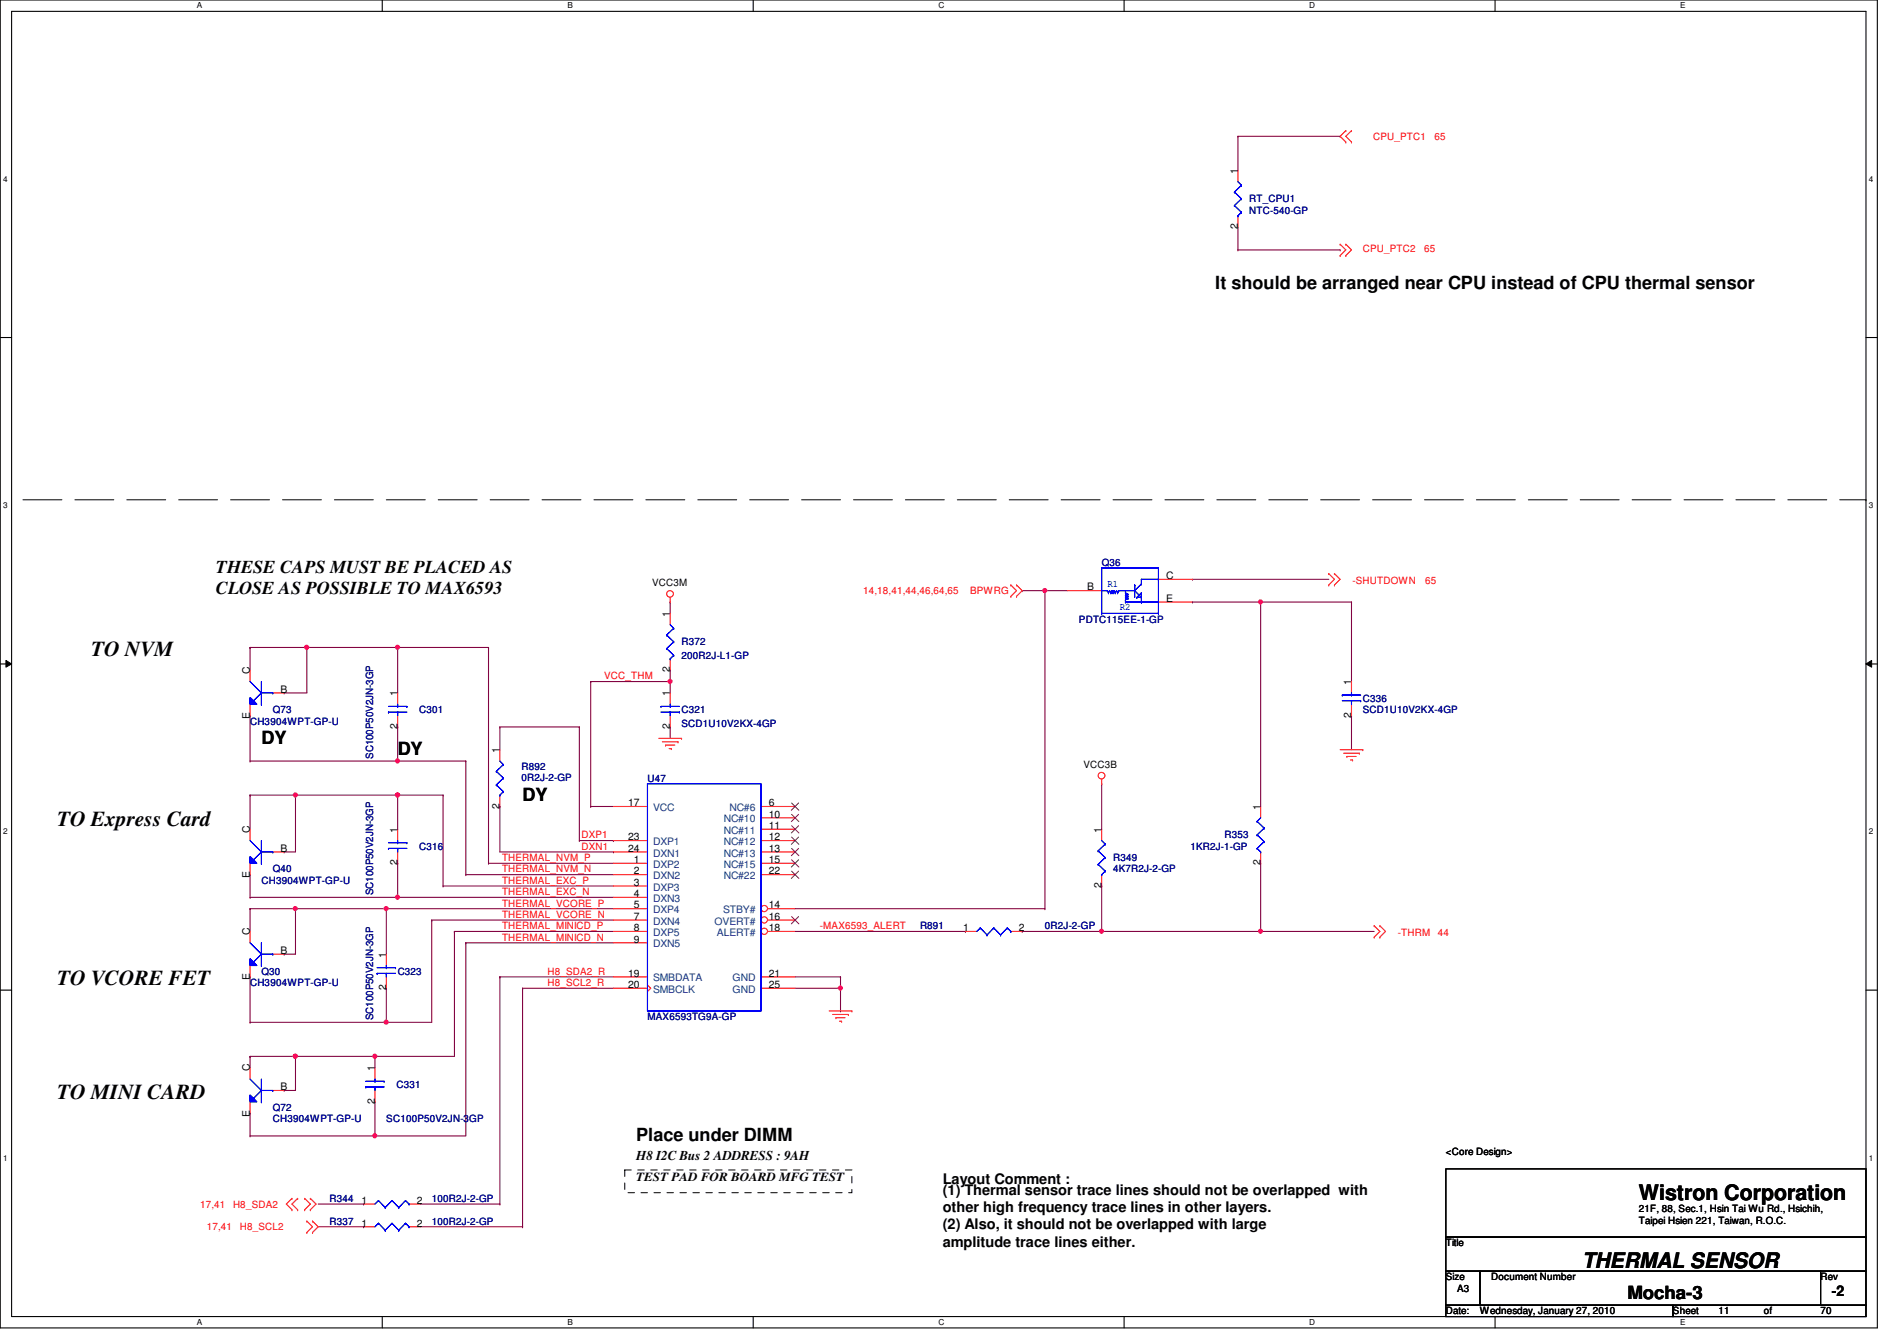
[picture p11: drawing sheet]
<svg xmlns="http://www.w3.org/2000/svg" width="297mm" height="210mm" viewBox="0 0 297 210" stroke-linecap="round" stroke-linejoin="round" font-family="sans-serif">
<path d="M0 0h294v207.9h-294zM1.8 1.8h290.4v204.3h-290.4z" fill="none" stroke="#000" stroke-width=".17"/>
<g fill="#fff">
<path d="M30.8 .2h.8v1.4h-.8z"/>
<path d="M30.8 206.2h.8v1.4h-.8z"/>
</g>
<path d="M59.9 0v1.8M59.9 206.1v1.8" fill="none" stroke="#000" stroke-width=".17"/>
<g fill="#fff">
<path d="M88.9 .2h.8v1.4h-.8z"/>
<path d="M88.9 206.2h.8v1.4h-.8z"/>
</g>
<path d="M117.9 0v1.8M117.9 206.1v1.8" fill="none" stroke="#000" stroke-width=".17"/>
<g fill="#fff">
<path d="M146.9 .2h.9v1.4h-.9z"/>
<path d="M146.9 206.2h.9v1.4h-.9z"/>
</g>
<path d="M176 0v1.8M176 206.1v1.8" fill="none" stroke="#000" stroke-width=".17"/>
<g fill="#fff">
<path d="M205 .2h.9v1.4h-.9z"/>
<path d="M205 206.2h.9v1.4h-.9z"/>
</g>
<path d="M234.1 0v1.8M234.1 206.1v1.8" fill="none" stroke="#000" stroke-width=".17"/>
<g fill="#fff">
<path d="M263.1 .2h.8v1.4h-.8z"/>
<path d="M263.1 206.2h.8v1.4h-.8z"/>
<path d="M.5 27.3h.7v1.4h-.7z"/>
<path d="M292.6 27.3h.7v1.4h-.7z"/>
<path d="M.5 78.4h.7v1.4h-.7z"/>
<path d="M292.6 78.4h.7v1.4h-.7z"/>
</g>
<path d="M0 52.8h1.8M292.2 52.8h1.8" fill="none" stroke="#000" stroke-width=".17"/>
<g fill="#fff">
<path d="M.5 129.5h.7v1.4h-.7z"/>
<path d="M292.6 129.5h.7v1.4h-.7z"/>
</g>
<path d="M0 103.9h1.8M292.2 103.9h1.8" fill="none" stroke="#000" stroke-width=".17"/>
<path d="M.9 103.4l.9 .5-.9 .5zM292.2 103.9l.9-.5v1z" fill="#000"/>
<path d="M.9 103.4l.9 .5-.9 .5zM292.2 103.9l.9-.5v1z" fill="none" stroke="#000" stroke-width=".16"/>
<g fill="#fff">
<path d="M.5 180.5h.7v1.4h-.7z"/>
<path d="M292.6 180.5h.7v1.4h-.7z"/>
</g>
<path d="M0 155h1.8M292.2 155h1.8" fill="none" stroke="#000" stroke-width=".17"/>
<path d="M62.3 101.3h.1M62.3 101.3h14.2" fill="none" stroke="#800040" stroke-width=".17"/>
<circle cx="62.2" cy="101.3" r=".32" fill="#f0f"/>
<circle cx="62.2" cy="101.3" r=".32" fill="none" stroke="#f0f" stroke-width=".17"/>
<path d="M48 101.3h.1M48 101.3h14.3M76.5 101.3h.1M76.5 101.3v33.8" fill="none" stroke="#800040" stroke-width=".17"/>
<circle cx="48" cy="101.3" r=".32" fill="#f0f"/>
<circle cx="48" cy="101.3" r=".32" fill="none" stroke="#f0f" stroke-width=".17"/>
<path d="M62.3 101.3h.1M62.3 119.1h.1M62.3 113.8h.1M62.3 101.3v7.2M62.3 113.8v5.3M62.3 119.1h10.6" fill="none" stroke="#800040" stroke-width=".17"/>
<circle cx="62.2" cy="119.1" r=".32" fill="#f0f"/>
<circle cx="62.2" cy="119.1" r=".32" fill="none" stroke="#f0f" stroke-width=".17"/>
<path d="M72.9 119.1h.1M72.9 119.1v17.8M211.6 112h.1M211.6 112v5.3M46.3 124.5h.1M46.3 124.5h16" fill="none" stroke="#800040" stroke-width=".17"/>
<circle cx="62.2" cy="124.4" r=".32" fill="#f0f"/>
<circle cx="62.2" cy="124.4" r=".32" fill="none" stroke="#f0f" stroke-width=".17"/>
<circle cx="46.2" cy="124.4" r=".32" fill="#f0f"/>
<circle cx="46.2" cy="124.4" r=".32" fill="none" stroke="#f0f" stroke-width=".17"/>
<path d="M39.2 124.5h.1M39.2 124.5v5.3M62.3 124.5h.1M62.3 124.5v5.3M62.3 124.5h7.1" fill="none" stroke="#800040" stroke-width=".17"/>
<circle cx="62.2" cy="124.4" r=".32" fill="#f0f"/>
<circle cx="62.2" cy="124.4" r=".32" fill="none" stroke="#f0f" stroke-width=".17"/>
<path d="M39.2 136.9h.1M39.2 136.9v3.6M69.4 124.5h.1M69.4 124.5v14.2M39.2 140.5h.1M39.2 140.5h23.1" fill="none" stroke="#800040" stroke-width=".17"/>
<circle cx="62.2" cy="140.4" r=".32" fill="#f0f"/>
<circle cx="62.2" cy="140.4" r=".32" fill="none" stroke="#f0f" stroke-width=".17"/>
<path d="M44.5 133.3h.1M46.3 124.5h.1M46.3 124.5v8.8h-1.8M39.2 142.2h.1M39.2 152.9h.1M39.2 142.2v3.6M39.2 152.9v7.1M44.5 149.4h.1M46.3 142.2h.1M46.3 142.2v7.2h-1.8" fill="none" stroke="#800040" stroke-width=".17"/>
<circle cx="46.2" cy="142.2" r=".32" fill="#f0f"/>
<circle cx="46.2" cy="142.2" r=".32" fill="none" stroke="#f0f" stroke-width=".17"/>
<path d="M46.3 142.2h.1M46.3 142.2h49.8M60.5 142.2h.1M67.6 144h.1M67.6 144h28.5M67.6 144v16h-7.1M60.5 160h.1" fill="none" stroke="#800040" stroke-width=".17"/>
<circle cx="60.5" cy="142.2" r=".32" fill="#f0f"/>
<circle cx="60.5" cy="142.2" r=".32" fill="none" stroke="#f0f" stroke-width=".17"/>
<path d="M39.2 174.2h.1M39.2 174.2v3.6M58.7 177.8h.1M58.7 177.8h14.2" fill="none" stroke="#800040" stroke-width=".17"/>
<circle cx="58.7" cy="177.8" r=".32" fill="#f0f"/>
<circle cx="58.7" cy="177.8" r=".32" fill="none" stroke="#f0f" stroke-width=".17"/>
<path d="M39.2 165.4h.1M39.2 165.4h7.1" fill="none" stroke="#800040" stroke-width=".17"/>
<circle cx="46.2" cy="165.3" r=".32" fill="#f0f"/>
<circle cx="46.2" cy="165.3" r=".32" fill="none" stroke="#f0f" stroke-width=".17"/>
<path d="M58.7 165.4h.1M58.7 165.4v1.7" fill="none" stroke="#800040" stroke-width=".17"/>
<circle cx="58.7" cy="165.3" r=".32" fill="#f0f"/>
<circle cx="58.7" cy="165.3" r=".32" fill="none" stroke="#f0f" stroke-width=".17"/>
<g fill="none" stroke="#800040" stroke-width=".17">
<path d="M163.6 92.5h.1M163.6 92.5v49.7M104.9 113.8h.1M104.9 113.8v1.8M172.5 122.7h.1M172.5 122.7v7.1M71.2 145.8h.1M71.2 145.8v19.6h-12.5M71.2 145.8h24.9M72.9 147.6h.1M72.9 147.6v30.2M72.9 147.6h23.2"/>
<path d="M39.2 165.4h.1M39.2 165.4v1.7M44.5 170.7h.1M46.3 165.4h.1M46.3 165.4v5.3h-1.8M58.7 165.4h.1"/>
</g>
<circle cx="163.6" cy="92.4" r=".32" fill="#f0f"/>
<circle cx="163.6" cy="92.4" r=".32" fill="none" stroke="#f0f" stroke-width=".17"/>
<path d="M160.1 92.5h.1M160.1 92.5h7.1M163.6 92.5h.1M186.7 90.7h.1M186.7 94.2h.1M186.7 90.7h21.4M186.7 94.2h10.7M197.4 94.2h.1M197.4 94.2v32" fill="none" stroke="#800040" stroke-width=".17"/>
<circle cx="197.4" cy="94.2" r=".32" fill="#f0f"/>
<circle cx="197.4" cy="94.2" r=".32" fill="none" stroke="#f0f" stroke-width=".17"/>
<path d="M197.4 94.2h.1M197.4 94.2h14.2M211.6 94.2h.1M211.6 94.2v12.5M172.5 145.8h.1M172.5 145.8h24.9" fill="none" stroke="#800040" stroke-width=".17"/>
<circle cx="197.4" cy="145.8" r=".32" fill="#f0f"/>
<circle cx="197.4" cy="145.8" r=".32" fill="none" stroke="#f0f" stroke-width=".17"/>
<circle cx="172.5" cy="145.8" r=".32" fill="#f0f"/>
<circle cx="172.5" cy="145.8" r=".32" fill="none" stroke="#f0f" stroke-width=".17"/>
<path d="M92.5 106.7h.1M92.5 106.7h12.4M39.2 124.5h.1M39.2 124.5h7.1M62.3 135.1h.1M62.3 135.1v5.4M39.2 142.2h.1M39.2 142.2h7.1M197.4 145.8h.1M197.4 145.8h17.8" fill="none" stroke="#800040" stroke-width=".17"/>
<circle cx="104.9" cy="106.7" r=".32" fill="#f0f"/>
<circle cx="104.9" cy="106.7" r=".32" fill="none" stroke="#f0f" stroke-width=".17"/>
<g fill="none" stroke="#800040" stroke-width=".17">
<path d="M104.9 94.2h.1M104.9 94.2v1.8M39.2 101.3h.1M39.2 112h.1M39.2 101.3h8.8M39.2 101.3v3.6M39.2 112v7.1M44.5 108.5h.1M48 101.3h.1M48 101.3v7.2h-3.5M92.5 106.7h.1M92.5 106.7v19.5"/>
<path d="M104.9 106.7h.1M104.9 104.9h.1M104.9 104.9v3.6M92.5 126.2h.1M92.5 126.2h3.6M46.3 165.4h.1M46.3 165.4h12.4"/>
</g>
<circle cx="46.2" cy="165.3" r=".32" fill="#f0f"/>
<circle cx="46.2" cy="165.3" r=".32" fill="none" stroke="#f0f" stroke-width=".17"/>
<g fill="none" stroke="#800040" stroke-width=".17">
<path d="M78.3 113.8h.1M78.3 113.8v3.5M69.4 138.7h.1M69.4 138.7h26.7M72.9 136.9h.1M72.9 136.9h23.2M76.5 135.1h.1M76.5 135.1h19.6M78.3 126.2h.1M78.3 126.2v7.1M60.5 142.2h.1M60.5 154.7h.1"/>
<path d="M60.5 142.2v7.2M60.5 154.7v5.3M62.3 140.5h.1M62.3 140.5h33.8M160.1 145.8h.1M160.1 145.8h12.4M39.2 177.8h.1M58.7 172.5h.1M58.7 172.5v5.3h-19.5"/>
</g>
<circle cx="60.5" cy="160" r=".32" fill="#f0f"/>
<circle cx="60.5" cy="160" r=".32" fill="none" stroke="#f0f" stroke-width=".17"/>
<g fill="none" stroke="#800040" stroke-width=".17">
<path d="M39.2 119.1h.1M39.2 119.1h23.1M78.3 113.8h12.4M90.7 113.8h.1M90.7 113.8v17.8M78.3 133.3h17.8M90.7 131.6h.1M90.7 131.6h5.4M96.1 133.3h.1M96.1 131.6h.1M78.3 152.9h.1M78.3 152.9h17.8"/>
<path d="M81.8 154.7h.1M81.8 154.7h14.3M124.5 152.9h7.1M131.6 152.9h.1M131.6 154.7h.1M131.6 152.9v1.8"/>
</g>
<circle cx="131.6" cy="154.7" r=".32" fill="#f0f"/>
<circle cx="131.6" cy="154.7" r=".32" fill="none" stroke="#f0f" stroke-width=".17"/>
<g fill="none" stroke="#800040" stroke-width=".17">
<path d="M193.8 21.3h.1M193.8 39.1h.1M193.8 21.3v5.4M193.8 35.6v3.5M193.8 39.1h16M193.8 21.3h16M209.8 39.1h.1M209.8 21.3h.1M172.5 138.7h.1M172.5 138.7v7.1M197.4 135.1h.1M197.4 135.1v10.7"/>
<path d="M78.3 152.9h.1M78.3 152.9v35.6M81.8 154.7h.1M81.8 154.7v37.3M124.5 154.7h7.1M124.5 142.2h39.1M124.5 145.8h26.7M131.6 154.7h.1M131.6 158.2h.1M131.6 154.7v3.5M151.2 145.8h.1M163.6 142.2h.1"/>
<path d="M39.2 160h.1M39.2 160h21.3M49.8 188.5h7.1M49.8 192h7.1M56.9 188.5h.1M56.9 192h.1M65.8 188.5h12.5M65.8 192h16M78.3 188.5h.1M81.8 192h.1"/>
</g>
<g fill="none" stroke="#f00" stroke-width=".17">
<path d="M209.8 38.2h.1M209.8 38.2l.9 .9-.9 .9M210.7 38.2h.1M210.7 20.4h.1M210.7 22.2h.1M210.7 38.2l.9 .9-.9 .9M210.7 20.4l-.9 .9 .9 .9M211.6 22.2h.1M211.6 20.4h.1M211.6 20.4l-.9 .9 .9 .9M209.8 40h.1M210.7 40h.1"/>
<path d="M104.9 94.2h.1M104.9 93.5v.7M158.3 93.3h.1M158.3 91.6h.1M158.3 91.6l.9 .9-.9 .8M159.2 91.6h.1M159.2 93.3h.1M159.2 91.6l.9 .9-.9 .8M208.1 89.8h.1M208.1 91.6h.1M208.1 89.8l.9 .9-.9 .9M209 89.8h.1"/>
<path d="M209 91.6h.1M209 89.8l.8 .9-.8 .9M103.2 115.6h3.5M103.7 116.1h2.5M104.2 116.6h.1M104.2 116.6h1.5M104.8 117.2h.3M105.1 117.2h.1M106.2 116.1h.1M106.7 115.6h.1M209.8 117.3h3.6M210.4 117.9h2.4"/>
<path d="M210.9 118.4h.1M210.9 118.4h1.4M211.5 119h.3M211.8 119h.1M212.8 117.9h.1M213.4 117.3h.1M39.2 129.8v1.8M39.2 135.1v1.8M42.7 133.3h1.8M172.5 122.7h.1M172.5 122v.7M60.5 149.4v1.7"/>
<path d="M60.5 152.9v1.8M129.8 158.2h3.6M130.4 158.8h2.4M130.9 159.3h.1M130.9 159.3h1.4M131.4 159.9h.4M131.8 159.9h.1M132.8 158.8h.1M133.4 158.2h.1M215.2 144.9h.1M215.2 146.7h.1M215.2 144.9l.9 .9-.9 .9"/>
<path d="M216.1 144.9h.1M216.1 146.7h.1M216.1 144.9l.9 .9-.9 .9M45.7 189.4h.1M45.7 187.6h.1M45.7 187.6l-.9 .9 .9 .9M46.6 189.4h.1M46.6 187.6h.1M46.6 187.6l-.9 .9 .9 .9M47.7 187.6h.1M47.7 189.4h.1M47.7 187.6l.9 .9-.9 .9"/>
<path d="M48 192.9h.1M48 191.1h.1M48 191.1l.9 .9-.9 .9M48.6 189.4h.1M48.6 187.6h.1M48.6 187.6l.9 .9-.9 .9M48.9 191.1h.1M48.9 192.9h.1M48.9 191.1l.9 .9-.9 .9"/>
<circle cx="104.9" cy="93" r=".52"/>
<circle cx="172.5" cy="121.4" r=".52"/>
</g>
<path d="M226.4 183h65.8v10.6h-65.8zM226.4 193.6h65.8v5.4h-65.8zM226.4 199h5.3v5.3h-5.3zM231.7 199h53.4v5.3h-53.4zM285.1 199h7.1v5.3h-7.1zM226.4 204.3h35.6v1.8h-35.6zM262 204.3h30.2v1.8h-30.2z" fill="none" stroke="#000" stroke-width=".17"/>
<path d="M97.8 183.1h35.6v3.6h-35.6z" fill="none" stroke="#000" stroke-width=".16" stroke-dasharray="1 1 1 1 1 1 1 1"/>
<path d="M3.6 78.2h288.6M292.2 78.2h.1" fill="none" stroke="#000" stroke-width=".16" stroke-dasharray="6.1 2"/>
<path d="M59.1 152.4h.1M59.1 151.5h2.8M59.1 152.4h2.8M60.5 151.5h.1M60.5 152.4h.1M60.5 151.1v.4M60.5 152.4v.5M61.9 151.5h.1" fill="none" stroke="#00f" stroke-width=".17"/>
<path d="M39.2 134.1l1 1h-1z" fill-rule="evenodd" fill="#00f"/>
<path d="M39.2 134.1l1 1h-1zM39.2 131.6l1.7 1.7M39.7 134.6h.1M40.9 133.3h.1M40.9 135.1h.1M40.9 133.3l-1.2 1.3M40.9 131.6v3.5M40.9 133.3h1.8M42.7 133.3h.1" fill="none" stroke="#00f" stroke-width=".17"/>
<path d="M39.2 134.1l1 1h-1z" fill-rule="evenodd" fill="#00f"/>
<g fill="none" stroke="#00f" stroke-width=".17">
<path d="M39.2 134.1l1 1h-1zM39.2 131.6l1.7 1.7M39.7 134.6h.1M40.9 133.3h.1M40.9 135.1h.1M40.9 133.3l-1.2 1.3M40.9 131.6v3.5M40.9 133.3h1.8M42.7 133.3h.1M172 133.2h.1M172 135.3h.1M172 133.2l1.1 1"/>
<path d="M172 135.3l1.1 1.1M172.5 136.9h.1M172.5 131.6l.6 .5M173.1 132.1h.1M173.1 134.2h.1M173.1 136.4h.1M173.1 132.1l-1.1 1.1M173.1 134.2l-1.1 1.1M173.1 136.4l-.6 .5"/>
</g>
<path d="M172.5 129.8v1.8M172.5 136.9v1.8M39.2 145.8v1.8M39.2 151.1v1.8M42.7 149.4h1.8" fill="none" stroke="#f00" stroke-width=".17"/>
<path d="M39.2 150.1l1 1h-1z" fill-rule="evenodd" fill="#00f"/>
<path d="M39.2 150.1l1 1h-1zM39.2 147.6l1.7 1.8M39.7 150.6h.1M40.9 149.4h.1M40.9 151.1h.1M40.9 149.4l-1.2 1.2M40.9 147.6v3.5M40.9 149.4h1.8M42.7 149.4h.1" fill="none" stroke="#00f" stroke-width=".17"/>
<path d="M39.2 150.1l1 1h-1z" fill-rule="evenodd" fill="#00f"/>
<g fill="none" stroke="#00f" stroke-width=".17">
<path d="M39.2 150.1l1 1h-1zM39.2 147.6l1.7 1.8M39.7 150.6h.1M40.9 149.4h.1M40.9 151.1h.1M40.9 149.4l-1.2 1.2M40.9 147.6v3.5M40.9 149.4h1.8M42.7 149.4h.1M59.3 191.5h.1M59.3 191.5l-.6 .5M59.3 191.5l1 1.1"/>
<path d="M60.3 192.6h.1M61.4 191.5h.1M61.4 191.5l-1.1 1.1M61.4 191.5l1 1.1M62.4 192.6h.1M63.5 191.5h.1M63.5 191.5l-1.1 1.1M63.5 191.5l.5 .5M64 192h.1"/>
</g>
<g fill="none" stroke="#f00" stroke-width=".17">
<path d="M96.1 135.1h5.3M96.1 136.9h5.3M96.1 138.7h5.3M119.2 126.2h5.3M119.2 128h5.3M119.2 129.8h5.3M119.2 131.6h5.3M119.2 133.3h5.3M96.1 140.5h5.3M96.1 142.2h5.3M96.1 144h5.3M96.1 145.8h5.3"/>
<path d="M96.1 147.6h5.3M56.9 192h1.8M64 192h1.8"/>
</g>
<path d="M123.9 125.7l1.2 1.1M123.9 127.5l1.2 1.1M123.9 129.2l1.2 1.2M123.9 131l1.2 1.2M123.9 132.8l1.2 1.1M125 125.7l-1.1 1.1M125 127.5l-1.1 1.1M125 129.2l-1.1 1.2M125 131l-1.1 1.2M125 132.8l-1.1 1.1" fill="none" stroke="#804000" stroke-width=".16"/>
<circle cx="119.7" cy="142.2" r=".5" fill="#fff"/>
<g fill="none" stroke="#f00" stroke-width=".17">
<path d="M119.2 135.1h5.3M120.2 142.2h4.3"/>
<circle cx="119.7" cy="142.2" r=".5"/>
</g>
<path d="M123.9 134.6l1.2 1.1M125 134.6l-1.1 1.1" fill="none" stroke="#804000" stroke-width=".16"/>
<circle cx="119.7" cy="144" r=".5" fill="#fff"/>
<g fill="none" stroke="#f00" stroke-width=".17">
<path d="M96.1 126.2h5.3M120.2 144h4.3"/>
<circle cx="119.7" cy="144" r=".5"/>
</g>
<path d="M123.9 143.5l1.2 1.1M125 143.5l-1.1 1.1" fill="none" stroke="#804000" stroke-width=".16"/>
<circle cx="119.7" cy="145.8" r=".5" fill="#fff"/>
<g fill="none" stroke="#f00" stroke-width=".17">
<path d="M104.9 96v1.8M104.9 103.1v1.8M96.1 131.6h5.3M96.1 133.3h5.3M119.2 136.9h5.3M96.1 152.9h5.3M96.1 154.7h5.3M101.4 154.2l.5 .5-.5 .5M119.2 152.9h5.3M119.2 154.7h5.3M120.2 145.8h4.3M39.2 167.1v1.8"/>
<path d="M39.2 172.5v1.7M42.7 170.7h1.8M58.7 167.1v1.8M58.7 170.7v1.8M56.9 188.5h1.8M64 188.5h1.8"/>
<circle cx="119.7" cy="145.8" r=".5"/>
</g>
<path d="M123.9 136.4l1.2 1.1M125 136.4l-1.1 1.1" fill="none" stroke="#804000" stroke-width=".16"/>
<g fill="none" stroke="#00f" stroke-width=".17">
<path d="M104.4 99.4h.1M104.4 99.4l1.1 1.1M104.9 97.8l.6 .5M105.5 98.3h.1M105.5 98.3l-1.1 1.1M104.4 101.5h.1M104.4 101.5l1.1 1.1M104.9 103.1h.1M105.5 100.5h.1M105.5 102.6h.1M105.5 100.5l-1.1 1M105.5 102.6l-.6 .5"/>
<path d="M101.4 122.7h17.8v35.5h-17.8zM57.3 170.1h.1M57.3 169.2h2.9M57.3 170.1h2.9M58.7 169.2h.1M58.7 170.1h.1M58.7 168.9v.3M58.7 170.1v.6M60.2 169.2h.1M59.3 187.9h.1M59.3 187.9l-.6 .6M59.3 187.9l1 1.1"/>
<path d="M60.3 189h.1M61.4 187.9h.1M61.4 187.9l-1.1 1.1M61.4 187.9l1 1.1M62.4 189h.1M63.5 187.9h.1M63.5 187.9l-1.1 1.1M63.5 187.9l.5 .6M64 188.5h.1"/>
</g>
<path d="M39.2 171.4l1 1.1h-1z" fill-rule="evenodd" fill="#00f"/>
<path d="M39.2 171.4l1 1.1h-1zM39.2 168.9l1.7 1.8M39.7 171.9h.1M40.9 170.7h.1M40.9 172.5h.1M40.9 170.7l-1.2 1.2M40.9 168.9v3.6M40.9 170.7h1.8M42.7 170.7h.1" fill="none" stroke="#00f" stroke-width=".17"/>
<path d="M39.2 171.4l1 1.1h-1z" fill-rule="evenodd" fill="#00f"/>
<g fill="none" stroke="#00f" stroke-width=".17">
<path d="M60.8 111.5h.1M60.8 110.6h2.9M60.8 111.5h2.9M62.3 110.6h.1M62.3 111.5h.1M62.3 110.2v.4M62.3 111.5v.5M63.7 110.6h.1M78.3 119.1l.5 .6M78.8 119.7h.1M78.8 119.7l-1.1 1M103.5 110.6h.1"/>
<path d="M103.5 110.6h2.9M103.5 111.5h2.9M104.9 110.6h.1M104.9 111.5h.1M104.9 110.2v.4M104.9 111.5v.5M106.4 111.5h.1M210.2 108.8h.1M210.2 108.8h2.9M210.2 109.7h2.9M211.6 108.8h.1M211.6 109.7h.1"/>
<path d="M211.6 108.5v.3M211.6 109.7v.5M213.1 109.7h.1M60.8 132.8h.1M60.8 131.9h2.9M60.8 132.8h2.9M62.3 131.9h.1M62.3 132.8h.1M62.3 131.6v.3M62.3 132.8v.5M63.7 131.9h.1M77.7 120.7h.1"/>
<path d="M77.7 122.9h.1M77.7 120.7l1.1 1.1M77.7 122.9l1.1 1M78.3 124.5h.1M78.8 121.8h.1M78.8 123.9h.1M78.8 121.8l-1.1 1.1M78.8 123.9l-.5 .6M196.8 128.6h.1M196.8 130.7h.1M196.8 132.8h.1M196.8 128.6l1.1 1"/>
<path d="M196.8 130.7l1.1 1M196.8 132.8l.6 .5M197.4 133.3h.1M197.4 128l-.6 .6M197.9 129.6h.1M197.9 131.7h.1M197.9 129.6l-1.1 1.1M197.9 131.7l-1.1 1.1M153.5 145.2h.1M153.5 145.2l-.6 .6M153.5 145.2l1.1 1.1M154.6 146.3h.1"/>
<path d="M155.6 145.2h.1M155.6 145.2l-1 1.1M155.6 145.2l1.1 1.1M156.7 146.3h.1M157.7 145.2h.1M157.7 145.2l-1 1.1M157.7 145.2l.6 .6M158.3 145.8h.1M39.2 171.4l1 1.1h-1zM39.2 168.9l1.7 1.8M39.7 171.9h.1M40.9 170.7h.1"/>
<path d="M40.9 172.5h.1M40.9 170.7l-1.2 1.2M40.9 168.9v3.6M40.9 170.7h1.8M42.7 170.7h.1"/>
</g>
<g fill="none" stroke="#f00" stroke-width=".17">
<path d="M39.2 104.9v1.8M39.2 110.2v1.8M42.7 108.5h1.8M62.3 108.5v1.7M62.3 112v1.8M78.3 117.3v1.8M104.9 108.5v1.7M104.9 112v1.8M211.6 106.7v1.8M211.6 110.2v1.8M62.3 129.8v1.8M62.3 133.3v1.8"/>
<path d="M78.3 124.5v1.7M197.4 126.2v1.8M197.4 133.3v1.8M151.2 145.8h1.7M158.3 145.8h1.8"/>
</g>
<path d="M39.2 109.2l1 1h-1z" fill-rule="evenodd" fill="#00f"/>
<path d="M39.2 109.2l1 1h-1zM39.2 106.7l1.7 1.8M39.7 109.7h.1M40.9 108.5h.1M40.9 110.2h.1M40.9 108.5l-1.2 1.2M40.9 106.7v3.5M40.9 108.5h1.8M42.7 108.5h.1" fill="none" stroke="#00f" stroke-width=".17"/>
<path d="M39.2 109.2l1 1h-1z" fill-rule="evenodd" fill="#00f"/>
<g fill="none" stroke="#00f" stroke-width=".17">
<path d="M193.3 30.1h.1M193.3 32.2h.1M193.3 30.1l1.1 1M193.3 32.2l1.1 1M193.8 33.8h.1M193.8 28.4l.6 .6M194.4 29h.1M194.4 31.1h.1M194.4 33.2h.1M194.4 29l-1.1 1.1M194.4 31.1l-1.1 1.1M194.4 33.2l-.6 .6"/>
<path d="M172.5 96h.1M172.5 88.9h.1M172.5 92.5h.9M172.5 96h8.9M172.5 88.9v7.1M172.5 88.9h8.9M173.4 92.5h.1M173.4 92.5l.2 .3M173.6 92.8h.1M173.7 92.5h.1M173.7 92.5l-.1 .3M173.7 92.5l.2 .3"/>
<path d="M173.9 92.8h.1M174.1 92.5h.1M174.1 92.5l-.2 .3M174.1 92.5l.2 .3M174.3 92.8h.1M174.5 92.5h.1M174.5 92.5l-.2 .3M174.5 92.5l.1 .3M174.6 92.8h.1M174.8 92.5h.1M174.8 92.5l-.2 .3M174.8 92.5l.2 .3"/>
<path d="M175 92.8h.1M175.2 92.5h.1M175.2 92.5h2.5M175.2 92.5l-.2 .3M176.2 92.8h.1M176.2 93.2h.1M176.2 93.5h.1M176.2 93.9h.1M176.2 94.2h.1M176.2 94.2h5.2M176.2 92.5v.3M176.2 93.9v.3"/>
<path d="M176.2 92.8l.4 .2M176.2 93.2l.4 .1M176.2 93.5l.4 .2M176.6 93h.1M176.6 93.3h.1M176.6 93.7h.1M176.6 93l-.4 .2M176.6 93.3l-.4 .2M176.6 93.7l-.4 .2M177.7 92.5h.1M177.7 91.6h.1M177.7 93.3h.1"/>
<path d="M177.7 91.6v1.7M177.7 92.5l1 1M178 93.5h.1M178 93.5h.7M178.7 93.5h.1M178.7 94.2h.1M178.7 91.4h.1M178.7 90.7h.1M178.7 92.8h.1M178.7 93.3h.1M178.7 90.7v.7M178.7 92.8v1.4"/>
<path d="M178.7 91.4l-1 1.1M178.7 90.7h2.7M178.7 92.8l-.7 .7M181.4 94.2h.1M181.4 90.7h.1M181.4 95.8h.1M181.4 96h.1M181.4 88.9h.1M181.4 88.9v7.1M39.2 109.2l1 1h-1zM39.2 106.7l1.7 1.8M39.7 109.7h.1"/>
<path d="M40.9 108.5h.1M40.9 110.2h.1M40.9 108.5l-1.2 1.2M40.9 106.7v3.5M40.9 108.5h1.8M42.7 108.5h.1"/>
</g>
<path d="M193.8 26.7v1.7M193.8 33.8v1.8M167.2 92.5h5.3M181.4 94.2h5.3M181.4 90.7h5.3" fill="none" stroke="#f00" stroke-width=".17"/>
<circle cx="62.2" cy="101.3" r=".32" fill="#f0f"/>
<circle cx="62.2" cy="101.3" r=".32" fill="none" stroke="#f0f" stroke-width=".17"/>
<circle cx="48" cy="101.3" r=".32" fill="#f0f"/>
<circle cx="48" cy="101.3" r=".32" fill="none" stroke="#f0f" stroke-width=".17"/>
<circle cx="62.2" cy="119.1" r=".32" fill="#f0f"/>
<circle cx="62.2" cy="119.1" r=".32" fill="none" stroke="#f0f" stroke-width=".17"/>
<circle cx="62.2" cy="124.4" r=".32" fill="#f0f"/>
<circle cx="62.2" cy="124.4" r=".32" fill="none" stroke="#f0f" stroke-width=".17"/>
<circle cx="46.2" cy="124.4" r=".32" fill="#f0f"/>
<circle cx="46.2" cy="124.4" r=".32" fill="none" stroke="#f0f" stroke-width=".17"/>
<circle cx="62.2" cy="124.4" r=".32" fill="#f0f"/>
<circle cx="62.2" cy="124.4" r=".32" fill="none" stroke="#f0f" stroke-width=".17"/>
<circle cx="62.2" cy="140.4" r=".32" fill="#f0f"/>
<circle cx="62.2" cy="140.4" r=".32" fill="none" stroke="#f0f" stroke-width=".17"/>
<circle cx="46.2" cy="142.2" r=".32" fill="#f0f"/>
<circle cx="46.2" cy="142.2" r=".32" fill="none" stroke="#f0f" stroke-width=".17"/>
<circle cx="60.5" cy="142.2" r=".32" fill="#f0f"/>
<circle cx="60.5" cy="142.2" r=".32" fill="none" stroke="#f0f" stroke-width=".17"/>
<circle cx="58.7" cy="177.8" r=".32" fill="#f0f"/>
<circle cx="58.7" cy="177.8" r=".32" fill="none" stroke="#f0f" stroke-width=".17"/>
<circle cx="46.2" cy="165.3" r=".32" fill="#f0f"/>
<circle cx="46.2" cy="165.3" r=".32" fill="none" stroke="#f0f" stroke-width=".17"/>
<circle cx="58.7" cy="165.3" r=".32" fill="#f0f"/>
<circle cx="58.7" cy="165.3" r=".32" fill="none" stroke="#f0f" stroke-width=".17"/>
<circle cx="163.6" cy="92.4" r=".32" fill="#f0f"/>
<circle cx="163.6" cy="92.4" r=".32" fill="none" stroke="#f0f" stroke-width=".17"/>
<circle cx="197.4" cy="94.2" r=".32" fill="#f0f"/>
<circle cx="197.4" cy="94.2" r=".32" fill="none" stroke="#f0f" stroke-width=".17"/>
<circle cx="197.4" cy="145.8" r=".32" fill="#f0f"/>
<circle cx="197.4" cy="145.8" r=".32" fill="none" stroke="#f0f" stroke-width=".17"/>
<circle cx="172.5" cy="145.8" r=".32" fill="#f0f"/>
<circle cx="172.5" cy="145.8" r=".32" fill="none" stroke="#f0f" stroke-width=".17"/>
<circle cx="104.9" cy="106.7" r=".32" fill="#f0f"/>
<circle cx="104.9" cy="106.7" r=".32" fill="none" stroke="#f0f" stroke-width=".17"/>
<circle cx="46.2" cy="165.3" r=".32" fill="#f0f"/>
<circle cx="46.2" cy="165.3" r=".32" fill="none" stroke="#f0f" stroke-width=".17"/>
<circle cx="60.5" cy="160" r=".32" fill="#f0f"/>
<circle cx="60.5" cy="160" r=".32" fill="none" stroke="#f0f" stroke-width=".17"/>
<circle cx="131.6" cy="154.7" r=".32" fill="#f0f"/>
<circle cx="131.6" cy="154.7" r=".32" fill="none" stroke="#f0f" stroke-width=".17"/>
<g font-size="3.3">
<text x="14.3" y="102.6">TO NVM</text>
<text x="8.9" y="129.3">TO Express Card</text>
<text x="8.9" y="154.2">TO VCORE FET</text>
<text x="8.9" y="172">TO MINI CARD</text>
<text x="256.6" y="187.9">Wistron Corporation</text>
<text x="247.7" y="198.5">THERMAL SENSOR</text>
</g>
<g font-size="2.8">
<text x="190.3" y="45.3">It should be arranged near CPU instead of CPU thermal sensor</text>
<text x="33.8" y="89.7">THESE CAPS MUST BE PLACED AS</text>
<text x="33.8" y="93">CLOSE AS POSSIBLE TO MAX6593</text>
<text x="40.9" y="116.4">DY</text>
<text x="62.3" y="118.2">DY</text>
<text x="81.8" y="125.3">DY</text>
<text x="99.6" y="178.6">Place under DIMM</text>
<text x="254.8" y="203.4">Mocha-3</text>
</g>
<g font-size="2.3">
<text x="147.6" y="185.3">Layout Comment :</text>
<text x="147.6" y="187">(1) Thermal sensor trace lines should not be overlapped with</text>
<text x="147.6" y="189.8">other high frequency trace lines in other layers.</text>
<text x="147.6" y="192.4">(2) Also, it should not be overlapped with large</text>
<text x="147.6" y="195.1">amplitude trace lines either.</text>
<text x="286.8" y="202.9">-2</text>
</g>
<text font-size="2.1" x="99.6" y="181.5">H8 I2C Bus 2 ADDRESS : 9AH</text>
<text font-size="1.9" x="99.6" y="184.9">TEST PAD FOR BOARD MFG TEST</text>
<g font-size="1.6" fill="#f00">
<text x="215" y="21.9">CPU_PTC1</text>
<text x="224.6" y="21.9">65</text>
<text x="213.4" y="39.5">CPU_PTC2</text>
<text x="223" y="39.5">65</text>
<text x="135.2" y="93">14,18,41,44,46,64,65</text>
<text x="151.9" y="93">BPWRG</text>
<text x="211.8" y="91.4">-SHUTDOWN</text>
<text x="223.2" y="91.4">65</text>
<text x="94.6" y="106.3">VCC_THM</text>
<text x="91.1" y="131.2">DXP1</text>
<text x="78.6" y="136.6">THERMAL_NVM_N</text>
<text x="78.6" y="134.8">THERMAL_NVM_P</text>
<text x="91.1" y="133">DXN1</text>
<text x="78.6" y="143.7">THERMAL_VCORE_N</text>
<text x="78.6" y="141.9">THERMAL_VCORE_P</text>
<text x="78.6" y="140.1">THERMAL_EXC_N</text>
<text x="78.6" y="138.3">THERMAL_EXC_P</text>
<text x="78.6" y="145.5">THERMAL_MINICD_P</text>
<text x="78.6" y="147.2">THERMAL_MINICD_N</text>
<text x="128.4" y="145.5">-MAX6593_ALERT</text>
<text x="218.9" y="146.5">-THRM</text>
<text x="225.1" y="146.5">44</text>
<text x="85.7" y="152.6">H8_SDA2_R</text>
<text x="85.7" y="154.3">H8_SCL2_R</text>
<text x="31.3" y="189">17,41</text>
<text x="36.5" y="189">H8_SDA2</text>
<text x="32.4" y="192.6">17,41</text>
<text x="37.5" y="192.6">H8_SCL2</text>
</g>
<g font-size="1.6">
<text x="193.8" y="27.2" transform="rotate(-90 193.8 27.2)">1</text>
<text x="193.8" y="35.9" transform="rotate(-90 193.8 35.9)">2</text>
<text x="102.1" y="91.8">VCC3M</text>
<text x="170.2" y="92.4">B</text>
<text x="182.6" y="94.2">E</text>
<text x="182.6" y="90.6">C</text>
<text x="104.9" y="96.6" transform="rotate(-90 104.9 96.6)">1</text>
<text x="39.1" y="105.5" transform="rotate(-90 39.1 105.5)">C</text>
<text x="104.9" y="105.2" transform="rotate(-90 104.9 105.2)">2</text>
<text x="211.6" y="107.2" transform="rotate(-90 211.6 107.2)">1</text>
<text x="39.1" y="112.6" transform="rotate(-90 39.1 112.6)">E</text>
<text x="43.9" y="108.4">B</text>
<text x="62.2" y="109" transform="rotate(-90 62.2 109)">1</text>
<text x="104.9" y="109" transform="rotate(-90 104.9 109)">1</text>
<text x="211.6" y="112.4" transform="rotate(-90 211.6 112.4)">2</text>
<text x="62.2" y="114.1" transform="rotate(-90 62.2 114.1)">2</text>
<text x="78.2" y="117.9" transform="rotate(-90 78.2 117.9)">1</text>
<text x="104.9" y="114.1" transform="rotate(-90 104.9 114.1)">2</text>
<text x="169.7" y="120.2">VCC3B</text>
<text x="39.1" y="130.3" transform="rotate(-90 39.1 130.3)">C</text>
<text x="62.2" y="130.3" transform="rotate(-90 62.2 130.3)">1</text>
<text x="78.2" y="126.6" transform="rotate(-90 78.2 126.6)">2</text>
<text x="98.4" y="126.2">17</text>
<text x="98.4" y="131.5">23</text>
<text x="120.4" y="126.2">6</text>
<text x="120.4" y="128">10</text>
<text x="120.4" y="129.8">11</text>
<text x="120.4" y="131.5">12</text>
<text x="172.5" y="130.3" transform="rotate(-90 172.5 130.3)">1</text>
<text x="197.4" y="126.8" transform="rotate(-90 197.4 126.8)">1</text>
<text x="39.1" y="137.5" transform="rotate(-90 39.1 137.5)">E</text>
<text x="43.9" y="133.3">B</text>
<text x="62.2" y="135.5" transform="rotate(-90 62.2 135.5)">2</text>
<text x="98.4" y="133.3">24</text>
<text x="99.3" y="135.1">1</text>
<text x="99.3" y="136.9">2</text>
<text x="120.4" y="133.3">13</text>
<text x="120.4" y="135.1">15</text>
<text x="120.4" y="136.9">22</text>
<text x="197.4" y="135.5" transform="rotate(-90 197.4 135.5)">2</text>
<text x="99.3" y="138.6">3</text>
<text x="99.3" y="140.4">4</text>
<text x="99.3" y="142.2">5</text>
<text x="99.3" y="144">7</text>
<text x="120.4" y="142.2">14</text>
<text x="120.4" y="144">16</text>
<text x="172.5" y="139" transform="rotate(-90 172.5 139)">2</text>
<text x="39.1" y="146.3" transform="rotate(-90 39.1 146.3)">C</text>
<text x="43.9" y="149.3">B</text>
<text x="60.4" y="149.9" transform="rotate(-90 60.4 149.9)">1</text>
<text x="99.3" y="145.8">8</text>
<text x="99.3" y="147.5">9</text>
<text x="120.4" y="145.8">18</text>
<text x="150.8" y="145.8">1</text>
<text x="159.5" y="145.8">2</text>
<text x="39.1" y="153.5" transform="rotate(-90 39.1 153.5)">E</text>
<text x="60.4" y="155" transform="rotate(-90 60.4 155)">2</text>
<text x="98.4" y="152.9">19</text>
<text x="98.4" y="154.6">20</text>
<text x="120.4" y="152.9">21</text>
<text x="120.4" y="154.6">25</text>
<text x="39.1" y="167.7" transform="rotate(-90 39.1 167.7)">C</text>
<text x="58.7" y="167.7" transform="rotate(-90 58.7 167.7)">1</text>
<text x="43.9" y="170.6">B</text>
<text x="58.7" y="172.8" transform="rotate(-90 58.7 172.8)">2</text>
<text x="39.1" y="174.8" transform="rotate(-90 39.1 174.8)">E</text>
<text x="226.4" y="180.8">&lt;Core Design&gt;</text>
<text x="56.6" y="192">1</text>
<text x="56.6" y="188.4">1</text>
<text x="65.3" y="192">2</text>
<text x="65.3" y="188.4">2</text>
<text x="256.6" y="189.7">21F, 88, Sec.1, Hsin Tai Wu Rd., Hsichih,</text>
<text x="256.6" y="191.6">Taipei Hsien 221, Taiwan, R.O.C.</text>
<text x="226.4" y="195.1">Title</text>
<text x="226.4" y="200.4">Size</text>
<text x="228.2" y="202.2">A3</text>
<text x="233.5" y="200.4">Document Number</text>
<text x="285.1" y="200.4">Rev</text>
<text x="226.4" y="205.7">Date:</text>
<text x="231.7" y="205.7">Wednesday, January 27, 2010</text>
<text x="262" y="205.7">Sheet</text>
<text x="269.1" y="205.7">11</text>
<text x="276.2" y="205.7">of</text>
<text x="285.1" y="205.7">70</text>
</g>
<g font-size="1.6" fill="#000080">
<text x="195.6" y="31.7">RT_CPU1</text>
<text x="195.6" y="33.4">NTC-540-GP</text>
<text x="172.5" y="88.6">Q36</text>
<text x="106.7" y="101">R372</text>
<text x="168.9" y="97.5">PDTC115EE-1-GP</text>
<text x="106.7" y="103.1">200R2J-L1-GP</text>
<text x="39.2" y="113.5">CH3904WPT-GP-U</text>
<text x="42.7" y="111.7">Q73</text>
<text x="65.7" y="111.7">C301</text>
<text x="106.7" y="111.7">C321</text>
<text x="106.7" y="113.8">SCD1U10V2KX-4GP</text>
<text x="213.4" y="109.9">C336</text>
<text x="213.4" y="111.7">SCD1U10V2KX-4GP</text>
<text x="58.4" y="118.8" transform="rotate(-90 58.4 118.8)">SC100P50V2JN-3GP</text>
<text x="81.7" y="120.6">R892</text>
<text x="81.7" y="122.2">0R2J-2-GP</text>
<text x="101.4" y="122.3">U47</text>
<text x="191.7" y="131.2">R353</text>
<text x="42.7" y="136.6">Q40</text>
<text x="65.7" y="133">C316</text>
<text x="174.3" y="134.8">R349</text>
<text x="174.3" y="136.6">4K7R2J-2-GP</text>
<text x="186.4" y="133">1KR2J-1-GP</text>
<text x="40.9" y="138.3">CH3904WPT-GP-U</text>
<text x="58.4" y="140.1" transform="rotate(-90 58.4 140.1)">SC100P50V2JN-3GP</text>
<text x="144.1" y="145.5">R891</text>
<text x="163.6" y="145.5">0R2J-2-GP</text>
<text x="39.2" y="154.3">CH3904WPT-GP-U</text>
<text x="40.9" y="152.6">Q30</text>
<text x="62.3" y="152.6">C323</text>
<text x="58.4" y="159.7" transform="rotate(-90 58.4 159.7)">SC100P50V2JN-3GP</text>
<text x="101.4" y="159.7">MAX6593TG9A-GP</text>
<text x="42.7" y="173.9">Q72</text>
<text x="62.1" y="170.3">C331</text>
<text x="42.7" y="175.7">CH3904WPT-GP-U</text>
<text x="60.5" y="175.7">SC100P50V2JN-3GP</text>
<text x="51.6" y="191.7">R337</text>
<text x="51.6" y="188.1">R344</text>
<text x="67.6" y="191.7">100R2J-2-GP</text>
<text x="67.6" y="188.1">100R2J-2-GP</text>
</g>
<g font-size="1.6" fill="#00f">
<text x="173.4" y="91.9">R1</text>
<text x="175.3" y="95.5">R2</text>
</g>
<g font-size="1.6" fill="#004080">
<text x="102.3" y="127">VCC</text>
<text x="113.3" y="128.7">NC#10</text>
<text x="113.3" y="130.5">NC#11</text>
<text x="114.2" y="127">NC#6</text>
<text x="102.3" y="135.8">DXP2</text>
<text x="102.3" y="137.6">DXN2</text>
<text x="102.3" y="132.3">DXP1</text>
<text x="102.3" y="134.1">DXN1</text>
<text x="113.3" y="132.3">NC#12</text>
<text x="113.3" y="134.1">NC#13</text>
<text x="113.3" y="135.8">NC#15</text>
<text x="113.3" y="137.6">NC#22</text>
<text x="102.3" y="139.4">DXP3</text>
<text x="102.3" y="141.2">DXN3</text>
<text x="102.3" y="143">DXP4</text>
<text x="113.2" y="143">STBY#</text>
<text x="102.3" y="144.7">DXN4</text>
<text x="102.3" y="146.5">DXP5</text>
<text x="102.3" y="148.3">DXN5</text>
<text x="111.9" y="144.7">OVERT#</text>
<text x="112.3" y="146.5">ALERT#</text>
<text x="102.3" y="153.6">SMBDATA</text>
<text x="102.3" y="155.4">SMBCLK</text>
<text x="114.7" y="153.6">GND</text>
<text x="114.7" y="155.4">GND</text>
</g>
<g font-size="1.3">
<text x="30.8" y="1.3">A</text>
<text x="88.9" y="1.3">B</text>
<text x="146.9" y="1.3">C</text>
<text x="205" y="1.3">D</text>
<text x="263.1" y="1.3">E</text>
<text x=".5" y="28.4">4</text>
<text x="292.6" y="28.4">4</text>
<text x=".5" y="79.5">3</text>
<text x="292.6" y="79.5">3</text>
<text x=".5" y="130.6">2</text>
<text x="292.6" y="130.6">2</text>
<text x=".5" y="181.7">1</text>
<text x="292.6" y="181.7">1</text>
<text x="30.8" y="207.4">A</text>
<text x="88.9" y="207.4">B</text>
<text x="146.9" y="207.4">C</text>
<text x="205" y="207.4">D</text>
<text x="263.1" y="207.4">E</text>
</g>
</svg>
